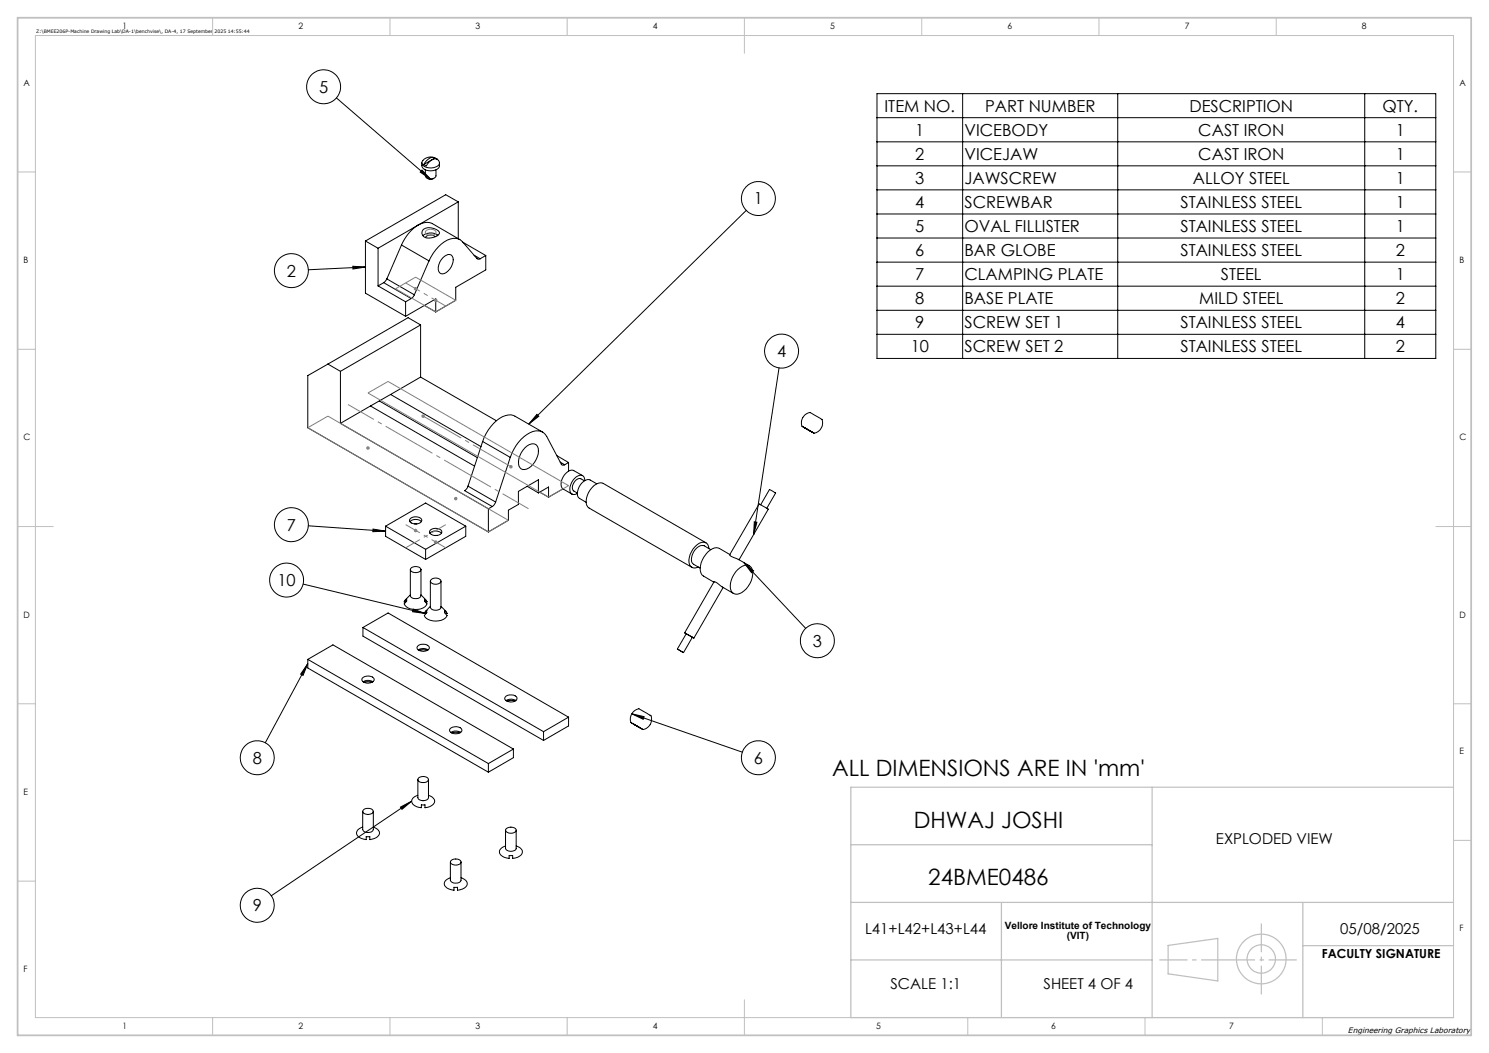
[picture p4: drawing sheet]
<svg xmlns="http://www.w3.org/2000/svg" width="420mm" height="297mm" viewBox="0 0 420 297" stroke-linecap="round" stroke-linejoin="round" font-family="sans-serif">
<g fill="none" stroke="#000" stroke-width=".28">
<path d="M94.9 27.6l26.6 23M247.4 26.4h157.6v74.7h-157.6zM247.4 33.2h157.6M271.5 26.4v74.7M315.3 26.4v74.7M385 26.4v74.7M119 45.9a1.8 1.8 0 0 0 1.9 2.3h.7a1.99 1.99 0 0 0 2.4-2.3M119 48l2.5 2.6-3-2.1zM120 47.9v1.7a1.71 1.71 0 0 0 3 0v-1.7M120.6 50.3l.9 .3 .8-.3M121.8 45.1l-2.2 1.3M122.4 44.4a2.68 2.68 0 0 0-3.4 1.5 2.75 2.75 0 0 0 3.8 1.2 1.16 1.16 0 0 0 1.1-.8 1.16 1.16 0 0 0-.5-1.3l-.1-.1"/>
<path d="M122.7 44.6l.7 .4a2.66 2.66 0 0 0-3.1 1.8l-.7-.4M122.7 44.6a2.57 2.57 0 0 0-3.1 1.8M122.7 44.6l-.9 .4M129.3 56.9l-22.7 13.1M129.3 56.9l-3.6-2-22.6 13.1M129.3 56.9v10.4M210.5 59.3l-61.3 60.3M247.4 40h157.6M247.4 46.8h157.6M247.4 53.5h157.6M99.5 75.1l3.6 .2-3.5 .6zM103.1 75.3l-16.1 .8"/>
<path d="M103.1 68v14.7l11.3 6.5M103.1 68l3.5 2M106.6 70v10.6M108.2 79.7l-1.6 .9M108.2 79.7l7.8 4.5M109.1 78.7l-.9 1M109.1 78.7l7.8 4.4M113.2 69.1l7.8 4.5M113.2 69.1l-4.1 9.6M119.4 64.7a3.7 3.7 0 0 1 4.5 .8 1.42 1.42 0 0 1-1.3 1.3 2.97 2.97 0 0 1-3.4-.5l-.2-.5zM121 73.6l-4.1 9.5M122.8 66.7a1.97 1.97 0 0 0-2.8 .3"/>
<path d="M123.5 66.4a3.5 3.5 0 0 0-4.2 .1M124.8 72.8a1.73 1.73 0 0 1 2.8-.6 4 4 0 0 1-2.8 5.1 1.63 1.63 0 0 1-1-2.5zM129.7 67.6l-7.7-4.5a5.3 5.3 0 0 0-6.1 2l-1.2 1.5-1.5 2.5M130.6 68.3l6.4 3.8M133.7 72l1.7 1M135.4 73l-.5 .1-.4-.1-4.1-4.8a3.7 3.7 0 0 0-5.1 0l-2.4 2.3-1.9 3.1M137 72.1l-1.6 .9M137 72.1v4l-8.4 4.9v3.7l-5.7 3.3M247.4 60.4h157.6M247.4 67.1h157.6M247.4 73.9h157.6M106.6 80.6l7.8 4.5"/>
<path d="M114.4 85.1v4.1M116 84.2l-1.6 .9M116.9 83.1l-.9 1.1M118.6 91.6l-22.6 13.1M118.6 91.6l-3.5-2-22.6 13.1M118.6 91.6v14.8M119.7 86.1l3.2 1.9M122.9 88v-3.7l-8.5 4.9M247.4 80.7h157.6M247.4 87.5h157.6M247.4 94.3h157.6M92.5 102.7l-5.7 3.2v14.7l51 29.4"/>
<path d="M92.5 102.7l3.5 2M96 104.7v14.7M96 119.4l41.8 24.1M104.5 114.5l-8.5 4.9M104.5 114.5l29.4 17M107 113.1l27.7 16M110.2 111.3l25.5 14.7M110.2 111.3l-5.7 3.2M118.6 106.4l-8.4 4.9M118.6 106.4l21.4 12.3M151.4 116.9l.6 .5-2.8 2.2zM219.7 103.7l-7.1 47.1"/>
<path d="M132 137.1l-.2 .6-.7 .7 7.8 4.5M132 137.1l7.8 4.5M136.1 124.5l7.8 4.5M136.1 124.5l-4.1 12.6M143.9 129a10.6 10.6 0 0 1 7.2-7.5 2.91 2.91 0 0 1 3.1 1.6l4.1 7.8 .5 .3 .5-.1M143.9 129l-4.1 12.6M148 126.4a2.25 2.25 0 0 1 3.6-.5 5.5 5.5 0 0 1-3.6 6.5 1.76 1.76 0 0 1-1.7-2.3l.1-.8a6.6 6.6 0 0 1 1.6-2.9zM148.7 137.2l3.2 1.8M151.9 139v-3.7l-5.7 3.3v3.7l-2.8 1.6v2.9l-5.6 3.2M151.9 139l2.8-1.6v2.8M152.2 138.8l2.5 1.4M153.1 121.9l-7.8-4.5a5.3 5.3 0 0 0-6.1 2l-.8 .9a13.6 13.6 0 0 0-2.3 4.2"/>
<path d="M157.1 128.5l3.3 2M158 130.3l1.3 .8M158.8 137.9l-4.1 2.3M160.4 130.5v2.4M160.4 130.5l-1.1 .6M162.8 139.2l-.6 .2h-.8M164.4 134.2l-2.5-1.5a3.1 3.1 0 0 0-3.4 2.6 2.37 2.37 0 0 0 .4 2.6l2.5 1.5M164.9 135.6l-1.1-.6a2.29 2.29 0 0 0-1.9 3.5l.9 .6M165 135.5a1.33 1.33 0 0 0-.8-1.4 1.33 1.33 0 0 0-1.6 .3 4.1 4.1 0 0 0-1.6 4.7l.4 .3M168.3 136.5l-1.8-1.1a3.1 3.1 0 0 0-3.4 2.6 2.21 2.21 0 0 0 .4 2.6l1.8 1.1M226.2 120.2a2.8 2.8 0 0 1 2.5-3.8l3.1 1.9a2.9 2.9 0 0 1-2.2 3.9M226.2 120.2l3.4 2z"/>
<path d="M226.6 120.5l2.6 1.5zM87 148.3l21.8 1.5M105.2 149.2l3.6 .6-3.6 .2zM108.8 148.4l11.3-6.5 11.3 6.5M108.8 148.4l11.3 6.5M108.8 148.4v2.9l11.3 6.5M115.6 147.1a2.39 2.39 0 0 1 3.3 0M115.7 146.3a2.09 2.09 0 0 1 3.3 .5 2.08 2.08 0 0 1-3.5 .1zM116.9 147.8h.7M120.1 154.9v2.9M121.2 150.4a2.34 2.34 0 0 1 3.3 0M121.4 149.5a2.38 2.38 0 0 1 3.2 .3 1.38 1.38 0 0 1-1.9 1.3 1.39 1.39 0 0 1-1.5-1.3z"/>
<path d="M122.6 151h.6M131.4 148.4v2.9l-11.3 6.5M131.4 148.4l-11.3 6.5M137.8 143.5v6.5M138.9 142.9l-1.1 .6M139.8 141.6l-.9 1.3M197 159.9a1.82 1.82 0 0 1-1.8 .1M199.1 153.1l-29-16.8a3.1 3.1 0 0 0-3.6 1.8 4.7 4.7 0 0 0-.7 4.9l29.4 17M200 154.7a1.82 1.82 0 0 0-1.3-1.8 1.82 1.82 0 0 0-2.1 .8 5.6 5.6 0 0 0-2.1 5.5l.7 .8M200.5 155l-1.9-1.1a3.1 3.1 0 0 0-3.3 2.6 2.25 2.25 0 0 0 .4 2.7l1.8 1M205.9 156.4l-3-1.7a2.84 2.84 0 0 0-3.3 1 6.1 6.1 0 0 0-1.9 6l.7 .8 3 1.7M208.5 157.9l8.2-14.3-2.6-1.5-8.3 14.4 .4 .4 2 .9 3.2 1.8"/>
<path d="M209.8 158.7l17.5 18.5M209.8 158.7l2.7 2.3-.5 .5zM212.8 147.2l.7 .1-.9 3.5zM214.6 142.4l2.5-4.4 1.7 1-2.5 4.4M85.5 164.7l34.4 8.3M102.4 177l7.1-4.1 50.9 29.4M102.4 177l50.9 29.4M102.4 177v2.4l50.9 29.4M114 169.8l.7-.9v.6l-.7 .8a4 4 0 0 0 5.3 1.2l.6-.4 .5-.8-.7-.8v-.6l.7 .9M114 169.8h.5M115.7 160.7v7.3a1.73 1.73 0 0 0 3 0v-7.3M115.7 167.8l-1.7 2"/>
<path d="M115.8 160.4a1.84 1.84 0 0 1 2.9 .3 1.73 1.73 0 0 1-3 0zM116.6 171.8l3.3 1.2-3.5-.5zM118.7 167.8l1.7 2M119.7 173l.7-.8v.6l-.7 .8a4 4 0 0 0 5.3 1.1l.9-.7 .2-.4-.7-.8v-.6l.7 .8M119.7 173h.5M119.9 169.8h.5M121.4 163.9v7.4a1.73 1.73 0 0 0 3 0v-7.4M121.4 171l-1.7 2M121.5 163.6a1.79 1.79 0 0 1 2.9 .3 1.73 1.73 0 0 1-3 0zM124.4 171l1.3 1.4 .4 .6M125.6 173h.5M193.6 178.7l-.5-.2 2.6 1.5-.4-.3"/>
<path d="M193.6 178.7l1.7 1M193.6 178.7l-2.5 4.4M195.3 179.7l-2.5 4.4M201.4 164.1l-8.3 14.4M201.4 164.1a4.4 4.4 0 0 1 2.3 1.5l3.2 1.8M204 165.7l-8.3 14.3M208.1 160.6a2.48 2.48 0 0 1 3.9-.4 6.1 6.1 0 0 1-3.4 7.2 1.87 1.87 0 0 1-2-.2 1.87 1.87 0 0 1-.6-2 6.9 6.9 0 0 1 2.1-4.6zM86.8 187.2l-1.3 3.3-.7-.4zM86.8 187.2l-12 22.3M86.8 186v2.4l51 29.4M86.8 186l51 29.4M86.8 186l7.1-4.1 50.9 29.4"/>
<path d="M102.2 191.3a2.25 2.25 0 0 1 3.4 .3 1.84 1.84 0 0 1-2.8 .9l-.7-.5zM102.4 192.3h.1a2.62 2.62 0 0 1 2.7 0M102.6 192.4l1.1-.1 1.3 .1M117.7 182.3a2.29 2.29 0 0 1 3.4 .3 1.79 1.79 0 0 1-2.7 .9l-.7-.5zM118 183.3l.5-.2a2.67 2.67 0 0 1 2.3 .2M118.1 183.4l1.2-.1 1.3 .1M142.7 197.6l.5-.3a2.61 2.61 0 0 1 2.3 .3M142.8 196.3l1-.3a1.48 1.48 0 0 1 2 1.2 2.08 2.08 0 0 1-3.5-.2zM142.9 197.7l1.1-.1 1.3 .1M191.1 183.1l1.7 1zM117.9 219.9v5.1a1.72 1.72 0 0 0 3 0v-5.1M118.1 219.4l.3-.2a1.97 1.97 0 0 1 2.4 .5 1.36 1.36 0 0 1-1.9 1 .83 .83 0 0 1-.8-.4 .83 .83 0 0 1 0-.9z"/>
<path d="M126.9 205.6a2.22 2.22 0 0 1 3.4 .2 1.66 1.66 0 0 1-2.2 1.1 1.08 1.08 0 0 1-1.2-1.3zM127.2 206.6v-.1a2.62 2.62 0 0 1 2.7 .1M127.3 206.7l1.1-.2 1.4 .2M137.8 215.4v2.4M144.8 211.3l-7 4.1M144.8 211.3v2.4l-7 4.1M153.3 206.4v2.4M160.4 202.3l-7.1 4.1M160.4 202.3v2.4l-7.1 4.1M177.9 203.8a3 3 0 0 1 2.3-3.9l2.8 1.6a1.51 1.51 0 0 1 .7 2.3 2.98 2.98 0 0 1-2.3 2M178 203.8l3.4 2zM178.2 201.3l3.5 .8-.3 .8z"/>
<path d="M178.2 201.3l31.2 10.9M178.8 204.3l1.7 1zM102.3 228.8v5.2a1.75 1.75 0 0 0 3 0v-5.2M102.3 233.3a1.66 1.66 0 0 0-1.4 2.5 3.8 3.8 0 0 0 2.4 1v-.8h1v.8a2.67 2.67 0 0 0 2.8-1.9 2.12 2.12 0 0 0-1.8-1.6M102.5 228.4a1.99 1.99 0 0 1 2.8 .3 1.37 1.37 0 0 1-2 1 .89 .89 0 0 1-1-1zM113 227.6l3.1-1.6-2.7 2.3zM116.1 226l-39.6 26.7M117.9 224.3a1.66 1.66 0 0 0-1.4 2.5 3.5 3.5 0 0 0 2.4 1v-.8h1v.8a2.7 2.7 0 0 0 2.7-1.8 2.12 2.12 0 0 0-1.7-1.7M142.6 234.2v5.1a1.72 1.72 0 0 0 3 0v-5.1M142.6 238.6a1.66 1.66 0 0 0-1.4 2.5 3.5 3.5 0 0 0 2.4 1v-.8h1v.8a2.61 2.61 0 0 0 2.8-1.8 1.99 1.99 0 0 0-1.8-1.7M142.8 233.7l.4-.2a2 2 0 0 1 2.4 .5 1.53 1.53 0 0 1-2.4 .8l-.6-.5zM127 243.1v5.1a1.75 1.75 0 0 0 3 0v-5.1"/>
<path d="M127 247.6l-.4 .1a1.53 1.53 0 0 0-1.3 1.5 1.53 1.53 0 0 0 1.3 1.6l1.5 .3v-.8h.9v.8a2.59 2.59 0 0 0 2.8-1.9 1.99 1.99 0 0 0-1.8-1.6M127.2 242.7a2.04 2.04 0 0 1 2.8 .3 1.53 1.53 0 0 1-2.4 .8l-.5-.5z"/>
<circle cx="91.3" cy="24.5" r="4.8"/>
<circle cx="213.9" cy="56" r="4.8"/>
<circle cx="82.2" cy="76.3" r="4.8"/>
<circle cx="220.5" cy="99" r="4.8"/>
<circle cx="82.2" cy="148" r="4.8"/>
<circle cx="80.8" cy="163.6" r="4.8"/>
<circle cx="230.5" cy="180.7" r="4.8"/>
<circle cx="72.5" cy="213.7" r="4.8"/>
<circle cx="213.9" cy="213.7" r="4.8"/>
<circle cx="72.5" cy="255.3" r="4.8"/>
</g>
<g fill="none" stroke="#c0c0c0" stroke-width=".35">
<path d="M240 238.3h85M325 222v65M410 222h-170v65h170M240 254.5h170M282.5 254.5v32.5M367.5 254.5v32.5M240 270.8h85M329.5 266.7l14-2v12l-14-2zM367.5 266.7h42.5"/>
<circle cx="355.8" cy="270.5" r="7"/>
<circle cx="355.8" cy="270.5" r="4"/>
</g>
<g fill="none" stroke="#808080" stroke-width=".28">
<path d="M120.1 65.2a1.81 1.81 0 0 1 2.9 .4 1.77 1.77 0 0 1-3-.1zM111.6 81.5l5.6-3.3 11.4 6.5-5.7 3.3zM116.7 81.5h1M116.9 81.1l.7 .7M117.2 81v.9M117.6 81.1l-.7 .7M122.4 84.7h1M122.6 84.3l.7 .8M122.9 84.2v1M123.3 84.3l-.7 .8M103.8 110.8l5.7-3.2 50.9 29.4-5.7 3.2zM118.9 117.4h1"/>
<path d="M119 117l.7 .7M119.3 116.9v1M119.7 117l-.7 .7M86.8 120.6l5.7-3.2 50.9 29.4-5.6 3.2zM103.3 126.4h1M103.4 126l.7 .7M103.8 125.9v1M104.1 126l-.7 .7M143.6 131.7h1M143.8 131.3l.7 .7M144.1 131.2v.9M144.5 131.3l-.7 .7"/>
<path d="M116.7 149.6h1M116.9 149.3l.7 .7M117.2 149.1v1M117.6 149.3l-.7 .7M122.4 152.9h1M122.6 152.5l.7 .7M122.9 152.4v1M123.3 152.5l-.7 .7M128.1 140.6h.9M128.2 140.3l.7 .7M128.6 140.2v.9M128.9 140.3l-.7 .7"/>
</g>
<path d="M327 270.8h38.8" fill="none" stroke="#c0c0c0" stroke-width=".35" stroke-dasharray="15.2 1.3 1.3 1.3" stroke-dashoffset="7.3" stroke-linecap="butt"/>
<path d="M355.8 260.5v20" fill="none" stroke="#c0c0c0" stroke-width=".35" stroke-dasharray="15.2 1.3 1.3 1.3" stroke-dashoffset="7.1" stroke-linecap="butt"/>
<path d="M125.7 86.3l-11.3-6.5M114.4 148l11.3 6.5M125.7 148l-11.3 6.5" fill="none" stroke="#808080" stroke-width=".28" stroke-dasharray="15.2 1.3 1.3 1.3" stroke-dashoffset="10.6" stroke-linecap="butt"/>
<path d="M144.1 131.6l-24.7-14.2" fill="none" stroke="#808080" stroke-width=".28" stroke-dasharray="15.2 1.3 1.3 1.3" stroke-dashoffset="2.9" stroke-linecap="butt"/>
<path d="M98.2 114.1l50.9 29.4" fill="none" stroke="#808080" stroke-width=".28" stroke-dasharray="15.2 1.3 1.3 1.3" stroke-dashoffset="6.8" stroke-linecap="butt"/>
<g fill="none" stroke="#c0c0c0" stroke-width=".28">
<path d="M10 10h400v277h-400zM60 5v5M110 5v5M160 5v5M210 5v10M260 5v5M310 5v5M360 5v5M5 48.5h5M410 48.5h5M5 98.5h5M410 98.5h5"/>
<path d="M5 148.5h10M405 148.5h10M5 198.5h5M410 198.5h5M410 237h5M5 248.5h5M60 287v5M110 287v5M160 287v5M210 282v10M273 287v5M323 287v5"/>
<path d="M373 287v5"/>
</g>
<path d="M5 5h410v287h-410z" fill="none" stroke="#c0c0c0" stroke-width=".5"/>
<path d="M119 48l2.5 2.6-3-2.1zM151.4 116.9l.6 .5-2.8 2.2zM212.8 147.2l.7 .1-.9 3.5zM209.8 158.7l2.7 2.3-.5 .5zM178.2 201.3l3.5 .8-.3 .8zM113 227.6l3.1-1.6-2.7 2.3zM86.8 187.2l-1.3 3.3-.7-.4zM116.6 171.8l3.3 1.2-3.5-.5zM105.2 149.2l3.6 .6-3.6 .2zM99.5 75.1l3.6 .2-3.5 .6z" fill="#000"/>
<g font-size="6.3">
<text x="234.7" y="218.9">ALL DIMENSIONS ARE IN 'mm'</text>
<text x="257.7" y="233.4">DHWAJ JOSHI</text>
<text x="261.8" y="249.7">24BME0486</text>
</g>
<g font-size="4.7">
<text x="90" y="26.1">5</text>
<text x="249.5" y="31.5">ITEM NO.</text>
<text x="277.8" y="31.5">PART NUMBER</text>
<text x="335.5" y="31.5">DESCRIPTION</text>
<text x="389.9" y="31.5">QTY.</text>
<text x="258.2" y="38.2">1</text>
<text x="272.1" y="38.2">VICEBODY</text>
<text x="338" y="38.2">CAST IRON</text>
<text x="393.7" y="38.2">1</text>
<text x="258.2" y="45">2</text>
<text x="272.1" y="45">VICEJAW</text>
<text x="338" y="45">CAST IRON</text>
<text x="393.7" y="45">1</text>
<text x="258.2" y="51.8">3</text>
<text x="272.1" y="51.8">JAWSCREW</text>
<text x="336.5" y="51.8">ALLOY STEEL</text>
<text x="393.7" y="51.8">1</text>
<text x="212.6" y="57.7">1</text>
<text x="258.2" y="58.6">4</text>
<text x="272.1" y="58.6">SCREWBAR</text>
<text x="333" y="58.6">STAINLESS STEEL</text>
<text x="393.7" y="58.6">1</text>
<text x="258.2" y="65.4">5</text>
<text x="272.1" y="65.4">OVAL FILLISTER</text>
<text x="333" y="65.4">STAINLESS STEEL</text>
<text x="393.7" y="65.4">1</text>
<text x="80.9" y="78">2</text>
<text x="258.2" y="72.2">6</text>
<text x="272.1" y="72.2">BAR GLOBE</text>
<text x="333" y="72.2">STAINLESS STEEL</text>
<text x="393.7" y="72.2">2</text>
<text x="258.2" y="79">7</text>
<text x="272.1" y="79">CLAMPING PLATE</text>
<text x="344.4" y="79">STEEL</text>
<text x="393.7" y="79">1</text>
<text x="258.2" y="85.8">8</text>
<text x="272.1" y="85.8">BASE PLATE</text>
<text x="338.3" y="85.8">MILD STEEL</text>
<text x="393.7" y="85.8">2</text>
<text x="258.2" y="92.6">9</text>
<text x="272.1" y="92.6">SCREW SET 1</text>
<text x="333" y="92.6">STAINLESS STEEL</text>
<text x="393.7" y="92.6">4</text>
<text x="219.2" y="100.7">4</text>
<text x="256.9" y="99.4">10</text>
<text x="272.1" y="99.4">SCREW SET 2</text>
<text x="333" y="99.4">STAINLESS STEEL</text>
<text x="393.7" y="99.4">2</text>
<text x="80.9" y="149.7">7</text>
<text x="78.3" y="165.3">10</text>
<text x="229.3" y="182.4">3</text>
<text x="71.3" y="215.4">8</text>
<text x="212.6" y="215.4">6</text>
<text x="71.3" y="257">9</text>
</g>
<g font-size="4.2">
<text x="343" y="238">EXPLODED VIEW</text>
<text x="244" y="263.4">L41+L42+L43+L44</text>
<text x="378.1" y="263.4">05/08/2025</text>
<text x="251.2" y="278.9">SCALE 1:1</text>
<text x="294.3" y="278.9">SHEET 4 OF 4</text>
</g>
<text font-size="3.5" x="372.9" y="270.3">FACULTY SIGNATURE</text>
<g font-size="2.8">
<text x="283.4" y="262">Vellore Institute of Technology</text>
<text x="300.9" y="264.8">(VIT)</text>
</g>
<g font-size="2.5">
<text x="34.6" y="8.2">1</text>
<text x="84.2" y="8.2">2</text>
<text x="134.2" y="8.2">3</text>
<text x="184.2" y="8.2">4</text>
<text x="234.2" y="8.2">5</text>
<text x="284.2" y="8.2">6</text>
<text x="334.2" y="8.2">7</text>
<text x="384.2" y="8.2">8</text>
<text x="6.7" y="24.2">A</text>
<text x="411.7" y="24.2">A</text>
<text x="6.7" y="74.2">B</text>
<text x="411.7" y="74.2">B</text>
<text x="6.7" y="124.2">C</text>
<text x="411.7" y="124.2">C</text>
<text x="6.7" y="174.2">D</text>
<text x="411.7" y="174.2">D</text>
<text x="411.7" y="212.7">E</text>
<text x="6.7" y="224.2">E</text>
<text x="411.7" y="262.7">F</text>
<text x="6.7" y="274.2">F</text>
<text x="34.6" y="290.2">1</text>
<text x="84.2" y="290.2">2</text>
<text x="134.2" y="290.2">3</text>
<text x="184.2" y="290.2">4</text>
<text x="247.2" y="290.2">5</text>
<text x="296.5" y="290.2">6</text>
<text x="346.8" y="290.2">7</text>
</g>
<text font-size="2.2" x="380.2" y="291.4">Engineering Graphics Laboratory</text>
<text font-size="1.3" x="10.2" y="9.3">Z:\BMEE206P-Machine Drawing Lab\DA-1\benchvise\, DA-4, 17 September 2025 14:55:44</text>
</svg>
